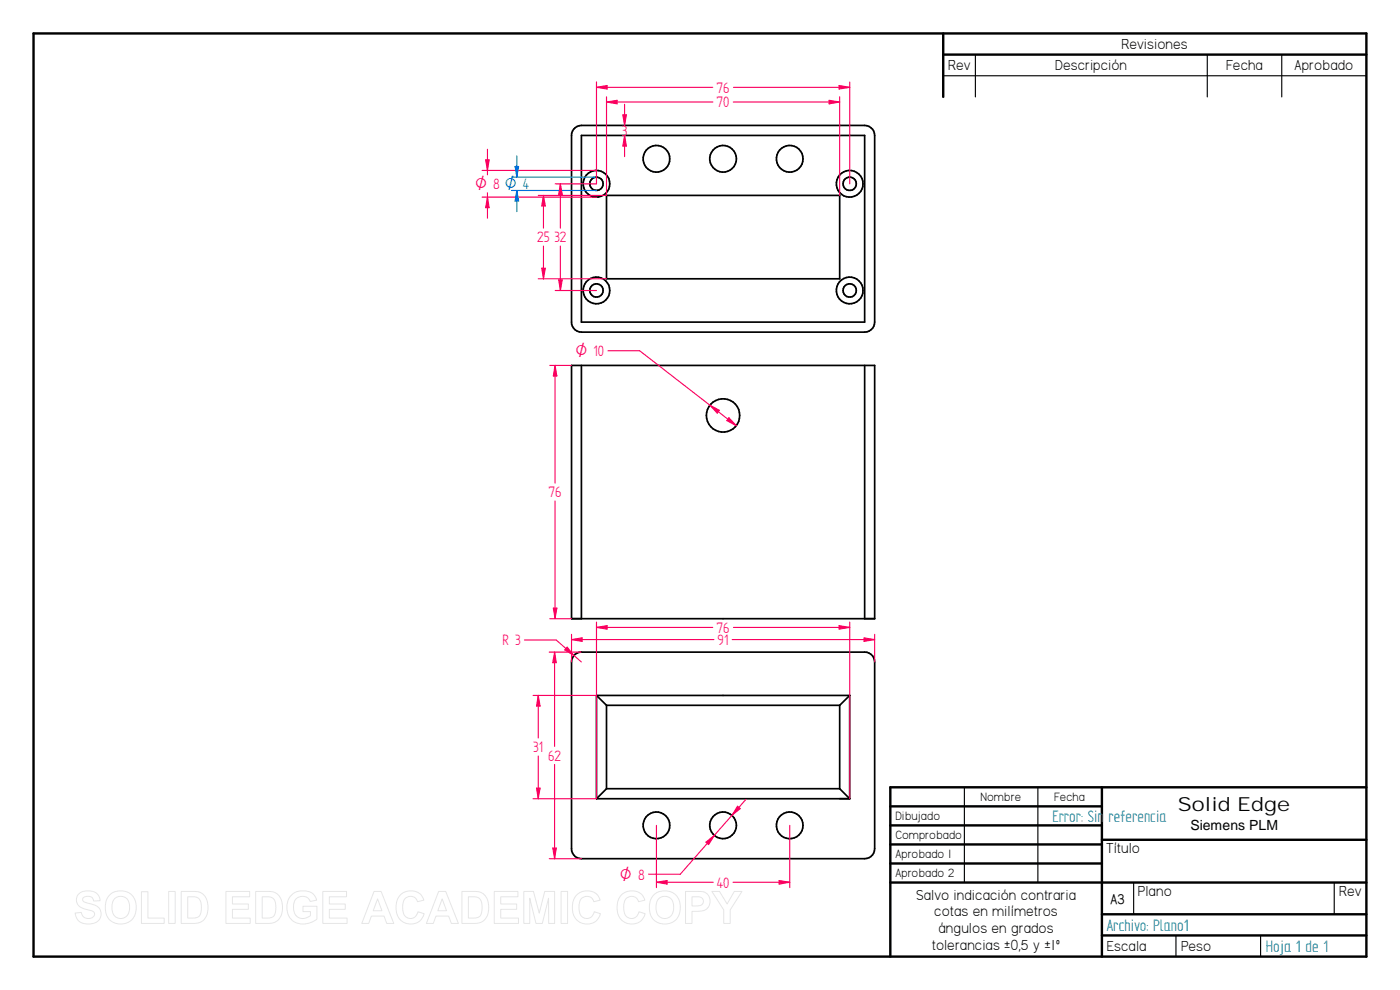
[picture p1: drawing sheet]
<svg xmlns="http://www.w3.org/2000/svg" width="420mm" height="297mm" viewBox="0 0 420 297" stroke-linecap="round" stroke-linejoin="round" font-family="sans-serif">
<g fill="none" stroke="#000" stroke-width=".72">
<path d="M10.1 10h400v277h-400zM283.1 10v19.1M283.1 16.4h127M330.7 236.2v50.8M410.1 236.2h-142.9v50.8M267.2 241.9h63.5M267.2 247.6h63.5M267.2 253.4h63.5M267.2 259.1h63.5M330.7 252h79.4M267.2 264.8h142.9M330.7 274.3h79.4"/>
<path d="M330.7 280.7h79.4"/>
</g>
<path d="M292.7 16.4v12.7M362.3 16.4v12.7M384.7 16.4v12.7M283.1 22.7h127M289.4 236.2v28.6M311.5 236.2v28.6M340.2 264.9v9.4M400.4 264.9v9.4M352.9 280.7v6.3M378.3 280.7v6.3" fill="none" stroke="#000" stroke-width=".34"/>
<g fill="none" stroke="#000" stroke-width=".51">
<path d="M172.6 38.3l.6-.4 1.3-.3h85a3.1 3.1 0 0 1 3 3v56a2.98 2.98 0 0 1-3 3.1h-85a3 3 0 0 1-3-3.1v-56a2.98 2.98 0 0 1 1.1-2.3zM174.5 40.6h85v56h-85zM182 58.6h70v25.1h-70zM171.5 109.6h91v76h-91zM174.5 109.6v76M259.5 109.6v76M172.6 196.3l1.3-.6h.6h85a2.98 2.98 0 0 1 3 2.9v56a2.98 2.98 0 0 1-3 3h-85a2.92 2.92 0 0 1-3-3v-56a3.2 3.2 0 0 1 1.1-2.3zM179 208.7v30.9M179 208.7h76M179 208.7l3 2.9M182 211.6v25M182 211.6h70"/>
<path d="M252 211.6v25M255 208.7l-3 2.9M255 208.7v30.9M179 239.6h76M182 236.6h70M182 236.6l-3 3M252 236.6l3 3"/>
<circle cx="179" cy="55.2" r="2"/>
<circle cx="179" cy="55.2" r="4"/>
<circle cx="197" cy="47.6" r="4"/>
<circle cx="217" cy="47.6" r="4"/>
<circle cx="237" cy="47.6" r="4"/>
<circle cx="255" cy="55.2" r="2"/>
<circle cx="255" cy="55.1" r="4"/>
<circle cx="179" cy="87.1" r="1.99"/>
<circle cx="179" cy="87.1" r="4"/>
<circle cx="255" cy="87.2" r="2"/>
<circle cx="255" cy="87.1" r="4"/>
<circle cx="217" cy="124.6" r="5"/>
<circle cx="197" cy="247.7" r="4"/>
<circle cx="217" cy="247.7" r="4"/>
<circle cx="237" cy="247.7" r="4"/>
</g>
<path d="M157.4 192h9.5l7.6 6.6M170.2 194.2l2 2.5-2.7-1.7z" fill="none" stroke="#fa005f" stroke-width=".34"/>
<path d="M170.2 194.2l2 2.5-2.7-1.7z" fill="#fa005f"/>
<path d="M171.5 190.3v8.3M171.5 191.9l3.2-.5v1zM262.5 190.3v8.3" fill="none" stroke="#fa005f" stroke-width=".34"/>
<path d="M171.5 191.9l3.2-.5v1z" fill="#fa005f"/>
<path d="M259.3 191.4l3.2 .5-3.2 .5z" fill="none" stroke="#fa005f" stroke-width=".34"/>
<path d="M259.3 191.4l3.2 .5-3.2 .5z" fill="#fa005f"/>
<path d="M164.8 195.7h9.7M171.5 191.9h42.8M219.7 191.9h42.8M164.8 257.6h9.7M165.9 254.5h1.1l-.6 3.1z" fill="none" stroke="#fa005f" stroke-width=".34"/>
<path d="M165.9 254.5h1.1l-.6 3.1z" fill="#fa005f"/>
<path d="M166.4 195.7l.6 3.1h-1.1z" fill="none" stroke="#fa005f" stroke-width=".34"/>
<path d="M166.4 195.7l.6 3.1h-1.1z" fill="#fa005f"/>
<path d="M166.4 195.7v28.2M160 208.7h19M161.5 208.7l.6 3.1h-1.1zM160 239.6h19M166.4 229.4v28.2" fill="none" stroke="#fa005f" stroke-width=".34"/>
<path d="M161.5 208.7l.6 3.1h-1.1z" fill="#fa005f"/>
<path d="M161 236.5h1.1l-.6 3.1z" fill="none" stroke="#fa005f" stroke-width=".34"/>
<path d="M161 236.5h1.1l-.6 3.1z" fill="#fa005f"/>
<path d="M179 188.3l3.2-.6v1.1zM179 186.6v53M255 186.6v53M161.5 208.7v12.7M161.5 226.8v12.8" fill="none" stroke="#fa005f" stroke-width=".34"/>
<path d="M179 188.3l3.2-.6v1.1z" fill="#fa005f"/>
<path d="M251.8 187.7l3.2 .6-3.2 .5z" fill="none" stroke="#fa005f" stroke-width=".34"/>
<path d="M251.8 187.7l3.2 .6-3.2 .5z" fill="#fa005f"/>
<path d="M179 188.3h34.9M220.1 188.3h34.9M223.8 239.9l-19.6 22.4h-9.6M221.3 241.9l.9 .7-2.5 2z" fill="none" stroke="#fa005f" stroke-width=".34"/>
<path d="M221.3 241.9l.9 .7-2.5 2z" fill="#fa005f"/>
<path d="M211.9 252.7l2.5-2-1.7 2.7z" fill="none" stroke="#fa005f" stroke-width=".34"/>
<path d="M211.9 252.7l2.5-2-1.7 2.7z" fill="#fa005f"/>
<path d="M197 247.6v18.7M237 247.6v18.7M197 264.7l3.2-.5v1.1z" fill="none" stroke="#fa005f" stroke-width=".34"/>
<path d="M197 264.7l3.2-.5v1.1z" fill="#fa005f"/>
<path d="M233.8 264.2l3.2 .5-3.2 .6z" fill="none" stroke="#fa005f" stroke-width=".34"/>
<path d="M233.8 264.2l3.2 .5-3.2 .6z" fill="#fa005f"/>
<path d="M182.4 105.2h9.6l29 22.5M218.8 125.3l2.2 2.4-2.9-1.5zM197 264.7h17M220 264.7h17" fill="none" stroke="#fa005f" stroke-width=".34"/>
<path d="M218.8 125.3l2.2 2.4-2.9-1.5z" fill="#fa005f"/>
<path d="M213.1 121.6l2.8 1.5-.6 .9z" fill="none" stroke="#fa005f" stroke-width=".34"/>
<path d="M213.1 121.6l2.8 1.5-.6 .9z" fill="#fa005f"/>
<path d="M165 109.6h6.5M165 185.6h6.5M166.1 182.5h1l-.5 3.1z" fill="none" stroke="#fa005f" stroke-width=".34"/>
<path d="M166.1 182.5h1l-.5 3.1z" fill="#fa005f"/>
<path d="M166.6 109.6l.5 3.2h-1z" fill="none" stroke="#fa005f" stroke-width=".34"/>
<path d="M166.6 109.6l.5 3.2h-1z" fill="#fa005f"/>
<path d="M161.5 58.6h20.5M161.5 83.7h20.5M162.6 80.5h1l-.5 3.2zM166.6 109.6v35.3M166.6 150.3v35.3" fill="none" stroke="#fa005f" stroke-width=".34"/>
<path d="M162.6 80.5h1l-.5 3.2z" fill="#fa005f"/>
<path d="M163.1 58.6l.5 3.2h-1z" fill="none" stroke="#fa005f" stroke-width=".34"/>
<path d="M163.1 58.6l.5 3.2h-1z" fill="#fa005f"/>
<path d="M182 29v29.6M182 30.6l3.2-.5v1.1zM252 29v29.6M163.1 58.6v9.9M163.1 73.8v9.9" fill="none" stroke="#fa005f" stroke-width=".34"/>
<path d="M182 30.6l3.2-.5v1.1z" fill="#fa005f"/>
<path d="M248.8 30.1l3.2 .5-3.2 .6z" fill="none" stroke="#fa005f" stroke-width=".34"/>
<path d="M248.8 30.1l3.2 .5-3.2 .6z" fill="#fa005f"/>
<path d="M182 30.6h31.9M220.1 30.6h31.9M144.7 51.1h34.3M144.7 59.1h34.3M145.7 48h1.1l-.5 3.1z" fill="none" stroke="#fa005f" stroke-width=".34"/>
<path d="M145.7 48h1.1l-.5 3.1z" fill="#fa005f"/>
<path d="M146.3 59.1l.5 3.2h-1.1z" fill="none" stroke="#fa005f" stroke-width=".34"/>
<path d="M146.3 59.1l.5 3.2h-1.1z" fill="#fa005f"/>
<path d="M146.3 44.8v7.7M146.3 57.8v7.7" fill="none" stroke="#fa005f" stroke-width=".34"/>
<path d="M153.5 53.1h25.5M153.5 57.1h25.5M154.6 50h1l-.5 3.1z" fill="none" stroke="#006edc" stroke-width=".34"/>
<path d="M154.6 50h1l-.5 3.1z" fill="#006edc"/>
<path d="M155.1 57.1l.5 3.2h-1z" fill="none" stroke="#006edc" stroke-width=".34"/>
<path d="M155.1 57.1l.5 3.2h-1z" fill="#006edc"/>
<path d="M155.1 46.8v6.3M155.1 57.1v6.4" fill="none" stroke="#006edc" stroke-width=".34"/>
<path d="M187.4 40.6l.6 3.2h-1.1z" fill="none" stroke="#fa005f" stroke-width=".34"/>
<path d="M187.4 40.6l.6 3.2h-1.1z" fill="#fa005f"/>
<path d="M186.9 34.5h1.1l-.6 3.1z" fill="none" stroke="#fa005f" stroke-width=".34"/>
<path d="M186.9 34.5h1.1l-.6 3.1z" fill="#fa005f"/>
<path d="M187.4 31.3v6.3M166.6 55.2h12.4M168.2 55.2l.5 3.1h-1zM187.4 40.6v6.4M166.6 87.2h12.4" fill="none" stroke="#fa005f" stroke-width=".34"/>
<path d="M168.2 55.2l.5 3.1h-1z" fill="#fa005f"/>
<path d="M167.7 84h1l-.5 3.2z" fill="none" stroke="#fa005f" stroke-width=".34"/>
<path d="M167.7 84h1l-.5 3.2z" fill="#fa005f"/>
<path d="M179 24.6v30.6M251.8 25.7l3.2 .5-3.2 .5zM255 24.6v30.6M168.2 55.2v13.3M168.2 73.8v13.4" fill="none" stroke="#fa005f" stroke-width=".34"/>
<path d="M251.8 25.7l3.2 .5-3.2 .5z" fill="#fa005f"/>
<path d="M179 26.2l3.2-.5v1z" fill="none" stroke="#fa005f" stroke-width=".34"/>
<path d="M179 26.2l3.2-.5v1z" fill="#fa005f"/>
<path d="M179 26.2h34.9M220.1 26.2h34.9" fill="none" stroke="#fa005f" stroke-width=".34"/>
<g fill="none" stroke="#e6e6e6" stroke-width=".3">
<path d="M23.6 268.3a4.4 4.4 0 0 1 6.1 .5l.3 1.5h-1.9a1.77 1.77 0 0 0-1.5-1.4 1.77 1.77 0 0 0-1.8 1 1.83 1.83 0 0 0 2 1.2 3.4 3.4 0 0 1 3.5 3.2 3.5 3.5 0 0 1-4.4 2.9 3.3 3.3 0 0 1-3.3-3.3l1.8-.1a2.07 2.07 0 0 0 1.8 1.8 2.07 2.07 0 0 0 2.2-1.3 1.38 1.38 0 0 0-1.5-1.2 4.1 4.1 0 0 1-3.9-2.7v-1.1zM32.9 268.5a4.8 4.8 0 0 1 5.9-.5 4.8 4.8 0 0 1 2 5.5 4.7 4.7 0 0 1-5.8 3.6 4.7 4.7 0 0 1-3.3-5.9l.3-1.4zM34.3 269.7a2.7 2.7 0 0 1 3.2-.4 2.7 2.7 0 0 1 1.4 2.9 2.72 2.72 0 0 1-2.6 3.4 2.72 2.72 0 0 1-2.7-3.4l.2-1.7zM42.4 267.5h2v8h4.9v1.6h-6.9zM50.6 267.5h2v9.6h-2zM54.4 267.5h3.5a4.1 4.1 0 0 1 4.5 4.8 4.1 4.1 0 0 1-4.4 4.8h-3.6zM56.3 269.1a4.3 4.3 0 0 1 3.4 .5 4.8 4.8 0 0 1-.2 5.5l-1 .3-2.2 .1zM67.8 267.5h7.1v1.6h-5.1v2.1h4.7v1.6h-4.7v2.7h5.3v1.6h-7.3zM76.7 267.5h3.6a4.1 4.1 0 0 1 4.5 4.8 4.1 4.1 0 0 1-4.4 4.8h-3.7zM78.7 269.1a4.3 4.3 0 0 1 3.3 .5 4.8 4.8 0 0 1-.2 5.5l-1 .3-2.1 .1zM87.3 268.7a5.2 5.2 0 0 1 7.1 0l.6 1.4-1.9 .4a2.65 2.65 0 0 0-3.2-1.4 2.65 2.65 0 0 0-1.8 3 2.99 2.99 0 0 0 1.5 3.2 2.99 2.99 0 0 0 3.6-.6v-1.2h-2.3v-1.6h4.2v3.9a5.9 5.9 0 0 1-7.9-.2 5.8 5.8 0 0 1 .1-6.9zM96.9 267.5h7.1v1.6h-5.2v2.1h4.8v1.6h-4.8v2.7h5.4v1.6h-7.3z"/>
<path d="M112.3 267.5h2.1l3.8 9.6h-2.1l-.8-2.2h-3.8l-.9 2.2h-2zM113.3 269.7l1.3 3.6h-2.6zM120.1 268.6a4.2 4.2 0 0 1 7.1 1.5l-1.9 .5a2.27 2.27 0 0 0-2.7-1.6 2.27 2.27 0 0 0-1.7 2.6 3.4 3.4 0 0 0 1.5 3.9 2.24 2.24 0 0 0 3-1.9l1.9 .6a4.3 4.3 0 0 1-5.1 2.9 4.3 4.3 0 0 1-3.3-4.8l.3-2.4zM131.6 267.5h2.2l3.8 9.6h-2.1l-.8-2.2h-3.9l-.8 2.2h-2zM132.7 269.7l1.3 3.6h-2.6zM138.6 267.5h3.5a4.1 4.1 0 0 1 4.6 4.8 4.1 4.1 0 0 1-4.4 4.8h-3.7zM140.6 269.1a4.3 4.3 0 0 1 3.3 .5 4.8 4.8 0 0 1-.2 5.5l-1 .3-2.1 .1zM148.3 267.5h7.1v1.6h-5.1v2.1h4.8v1.6h-4.8v2.7h5.3v1.6h-7.3zM157.2 267.5h2.9l1.7 6.5 1.7-6.5h2.9v9.6h-1.7l-.1-7.6-1.8 7.6h-1.9l-1.9-7.6v7.6h-1.8zM168.4 267.5h1.9v9.6h-1.9zM173 268.6a4.2 4.2 0 0 1 7.1 1.5l-1.9 .5a2.27 2.27 0 0 0-2.7-1.6 2.27 2.27 0 0 0-1.7 2.6 3.4 3.4 0 0 0 1.5 3.9 2.24 2.24 0 0 0 3-1.9l1.9 .6a4.3 4.3 0 0 1-5.1 2.9 4.3 4.3 0 0 1-3.3-4.8l.4-2.4zM186.4 268.6a4.2 4.2 0 0 1 7.1 1.5l-1.9 .5a2.27 2.27 0 0 0-2.6-1.6 2.27 2.27 0 0 0-1.8 2.6 3.4 3.4 0 0 0 1.6 3.9 2.24 2.24 0 0 0 3-1.9l1.8 .6a4.3 4.3 0 0 1-5 2.9 4.3 4.3 0 0 1-3.4-4.8l.4-2.4z"/>
<path d="M196.2 268.5a4.8 4.8 0 0 1 5.9-.5 4.8 4.8 0 0 1 2 5.5 4.7 4.7 0 0 1-5.8 3.6 4.7 4.7 0 0 1-3.3-5.9l.3-1.4zM197.6 269.7a2.7 2.7 0 0 1 3.2-.4 2.7 2.7 0 0 1 1.4 2.9 2.72 2.72 0 0 1-2.6 3.4 2.72 2.72 0 0 1-2.7-3.4l.2-1.7zM205.7 267.5h3.1a3.6 3.6 0 0 1 3.9 1.3 3.1 3.1 0 0 1-.1 3.4 3.1 3.1 0 0 1-3.2 1.2h-1.7v3.7h-2zM207.7 269.1a3.9 3.9 0 0 1 3.1 .4 1.44 1.44 0 0 1 0 1.7 1.44 1.44 0 0 1-1.5 .6h-1.6zM213.6 267.5h2.3l2.3 3.7 2.2-3.7h2.3l-3.6 5.5v4.1h-1.9v-4.1z"/>
</g>
<text font-size="5.8" x="353.5" y="243.3">Solid Edge</text>
<g font-size="5.6" fill="#008080">
<text x="315.8" y="246.5">Error: Sin referencia</text>
<text x="332.2" y="279.2">Archivo: Plano1</text>
<text x="379.8" y="285.6">Hoja 1 de 1</text>
</g>
<g font-size="5.1" fill="#fa005f">
<text x="215" y="27.8">76</text>
<text x="215" y="32.2">70</text>
<text x="186.6" y="40.7">3</text>
<text x="161.2" y="72.7">25</text>
<text x="166.4" y="72.7">32</text>
<text x="164.6" y="149.2">76</text>
<text x="215" y="189.8">76</text>
<text x="150.8" y="193.6">R 3</text>
<text x="215.4" y="193.5">91</text>
<text x="160.1" y="225.7">31</text>
<text x="164.5" y="228.2">62</text>
<text x="215.1" y="266.3">40</text>
</g>
<g font-size="4.9">
<text x="336.6" y="14.7">Revisiones</text>
<text x="284.6" y="21.1">Rev</text>
<text x="316.7" y="21.1">Descripción</text>
<text x="368" y="21.1">Fecha</text>
<text x="388.5" y="21.1">Aprobado</text>
<text x="332" y="256">Título</text>
<text x="274.9" y="269.9">Salvo indicación contraria</text>
<text x="341.5" y="268.8">Plano</text>
<text x="401.9" y="268.8">Rev</text>
<text x="280.4" y="274.9">cotas en milímetros</text>
<text x="281.6" y="280">ángulos en grados</text>
<text x="279.6" y="284.9">tolerancias ±0,5 y ±1º</text>
<text x="332.2" y="285.4">Escala</text>
<text x="354.4" y="285.4">Peso</text>
</g>
<g font-size="4.9" fill="#fa005f">
<text x="142.6" y="56.7">O 8 O 4</text>
<text x="172.7" y="106.8">O 10</text>
<text x="186" y="263.9">O 8</text>
</g>
<text font-size="4.7" x="333.2" y="271.1">A3</text>
<text font-size="4.2" x="357.3" y="249">Siemens PLM</text>
<g font-size="4.1">
<text x="294.3" y="240.4">Nombre</text>
<text x="316.4" y="240.4">Fecha</text>
<text x="268.7" y="246.1">Dibujado</text>
<text x="268.7" y="251.8">Comprobado</text>
<text x="268.7" y="257.5">Aprobado 1</text>
<text x="268.7" y="263.2">Aprobado 2</text>
</g>
</svg>
